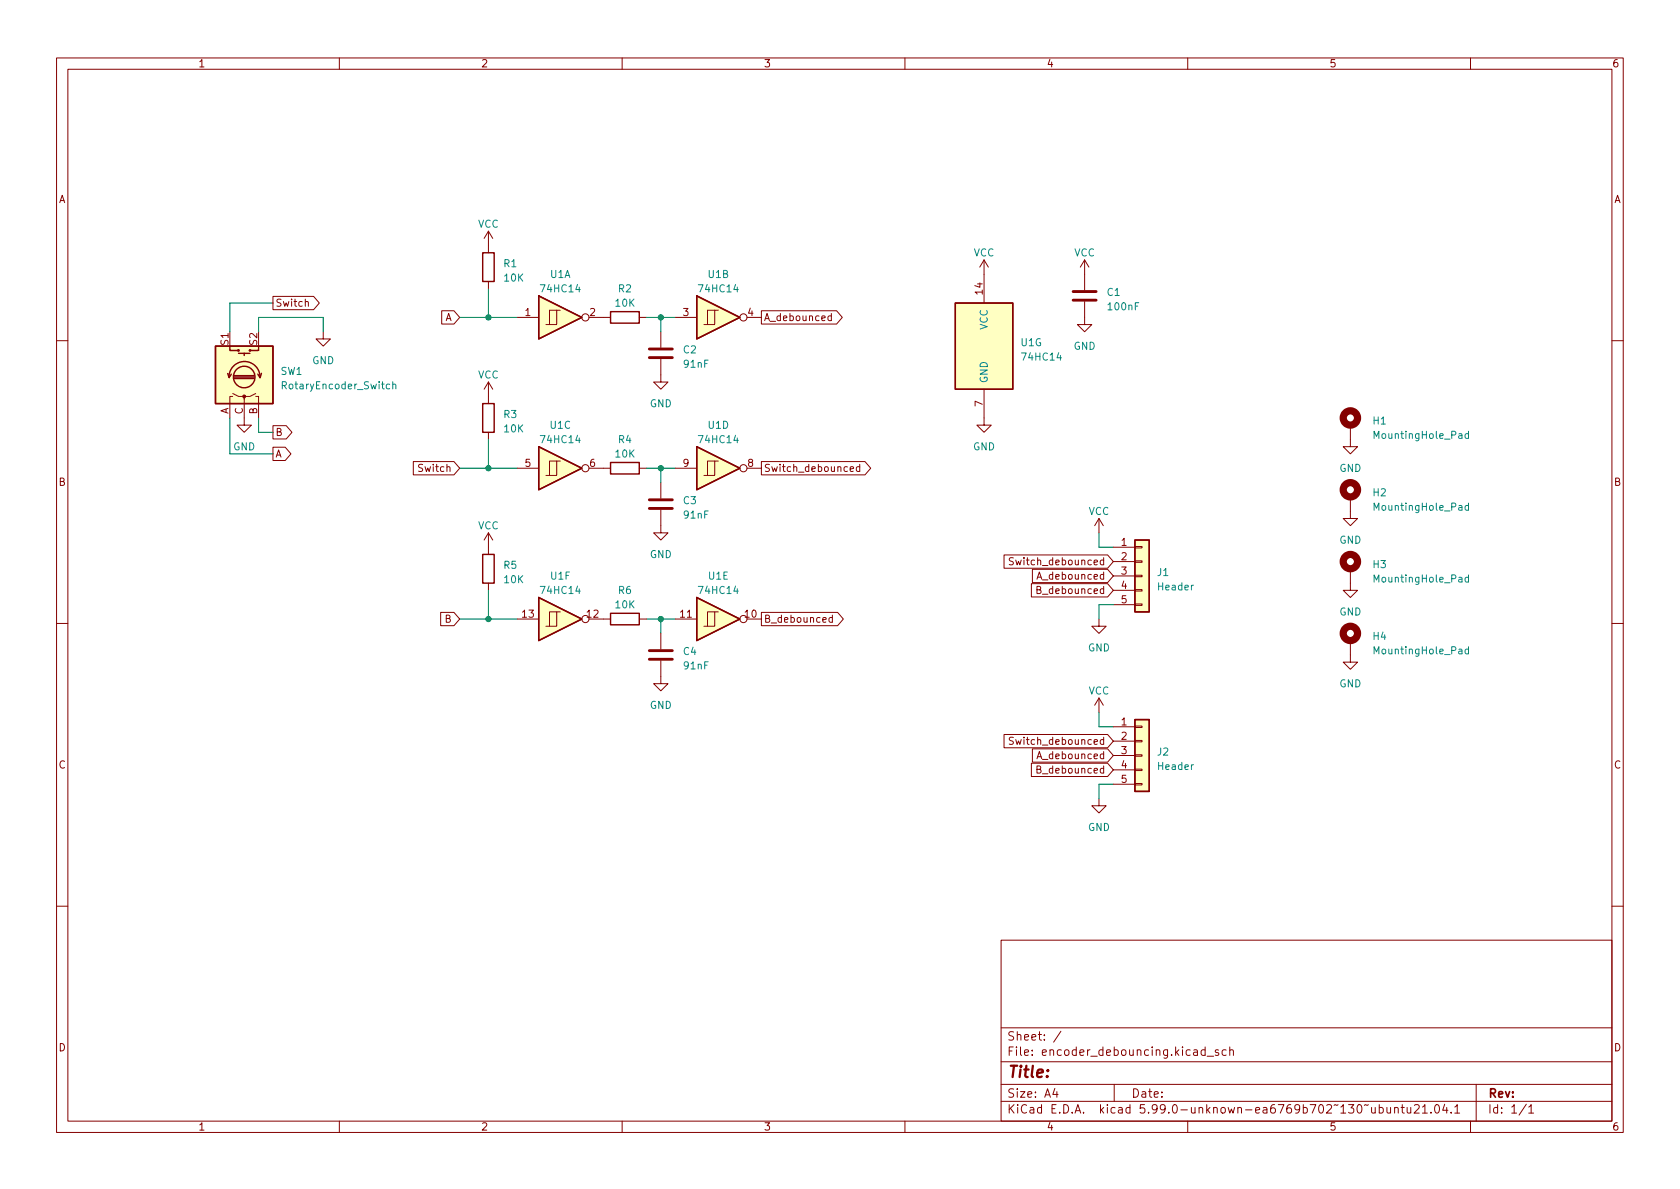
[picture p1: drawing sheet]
<svg xmlns="http://www.w3.org/2000/svg" width="297mm" height="210mm" viewBox="0 0 297 210" stroke-linecap="round" stroke-linejoin="round" font-family="sans-serif">
<g fill="none" stroke="#840000" stroke-width=".18">
<path d="M10 10.2h277v190.1h-277zM12 12.2h273v186.1h-273zM60 10.2v2M110 10.2v2M160 10.2v2M210 10.2v2M260 10.2v2M48.3 52.4h7.1l1.1 1.2-1.1 1.2h-7.1zM54 53.4l.2-.1 .3 .1v.8M57.1 58.7v1.2h1.3l-1.3 1.3-1.2-1.3h1.2M78.1 55h2.2l1 1.1-1 1.2h-2.2zM86.4 40.9v3.8"/>
<path d="M86.4 49.8v1.2M86.4 40.9l-.8 1.3M86.4 40.9l.7 1.3M91.4 56.1h3.8M98.4 54.9h-1.2v2.5M99.1 54.9h-.7v2.5h-1.9M104.1 56.1h3.8M113 56.1h1.3M116.8 58.7v2.8M119.4 56.1h3.8M126.4 54.9h-1.3v2.5M127 54.9h-.6v2.5h-1.9"/>
<path d="M132.1 56.1h2.5M134.6 55h13.3l1 1.1-1 1.2h-13.3zM147 55.9h-.4l-.2 .2 .1 .5h.5M147 55.4v1.3M174 46v7.6M174 46l-.8 1.2M174 46l.8 1.2M191.8 53.3v4.1h1.2l-1.2 1.3-1.3-1.3h1.3M191.8 46v5.3M191.8 46l-.8 1.2M191.8 46l.7 1.2M10 60.2h2"/>
<path d="M41.1 70.1h-.5v3.8M41.1 69.6l1.1 .5h1v.5M45.2 70.1h.5v3.8M45.2 69.6l-1 .5h-1v5.1h1.2l-1.2 1.2-1.3-1.2h1.3M48.3 79.1h2.1l1 1.2-1 1.1h-2.1zM48.3 75.3h2.3l1 1.1-1 1.2h-2.3zM86.4 67.6v3.8M86.4 76.4v1.3M86.4 67.6l-.8 1.2M86.4 67.6l.7 1.2M116.8 63.5v4.1h1.3l-1.3 1.2-1.2-1.2h1.2M174 68.8v6.4h1.3l-1.3 1.2-1.3-1.2h1.3"/>
<path d="M238.8 75.2v3.8h-1.3l1.3 1.3 1.2-1.3h-1.2M285 60.2h2M73.1 81.6h7.2l1 1.2-1 1.2h-7.2zM86.4 94.2v3.8M86.4 94.2l-.8 1.3M86.4 94.2l.7 1.3M91.4 82.8h3.8M98.4 81.5h-1.2v2.6M99.1 81.5h-.7v2.6h-1.9M104.1 82.8h3.8M113 82.8h1.3M116.8 90.2v4h1.3l-1.3 1.3-1.2-1.3h1.2"/>
<path d="M116.8 85.3v2.8M119.4 82.8h3.8M126.4 81.5h-1.3v2.6M127 81.5h-.6v2.6h-1.9M132.1 82.8h2.5M134.6 81.6h18.3l1.1 1.2-1.1 1.2h-18.3zM150.3 82.9l.6-.1v-.2l-.4-.1-.2 .2 .1 .6h.5M152 82.6l-.4-.1-.2 .3 .1 .5h.5M152 82.1v1.3M177.5 98.1h18.3l1 1.2-1 1.2h-18.3zM179.2 98.7l-.5-.1-.2 .1v.4l.6 .2 .1 .3-.3 .3-.5-.1M194.3 91.7v2.5"/>
<path d="M194.3 91.7l.8 1.3M194.3 91.7l-.8 1.3M195.1 99.1l-.3-.1-.3 .3 .2 .5h.4M195.1 98.6v1.3M196.8 96.8h3.9M196.8 99.3h3.9M200.7 99.2h1.2v.2h-1.2zM200.7 96.6h1.2v.3h-1.2zM238.8 87.9v3.8h-1.3l1.3 1.3 1.2-1.3h-1.2M10 110.2h2M77.9 108.3h2.4l1 1.2-1 1.1h-2.4zM86.4 103.1v1.3"/>
<path d="M91.4 109.5h3.8M98.4 108.2h-1.2v2.5M99.1 108.2h-.7v2.5h-1.9M104.1 109.5h3.8M113 109.5h1.3M116.8 116.8v4.1h1.3l-1.3 1.3-1.2-1.3h1.2M116.8 112v2.8M119.4 109.5h3.8M126.4 108.2h-1.3v2.5M127 108.2h-.6v2.5h-1.9M132.1 109.5h2.5M134.6 108.3h13.5l1 1.2-1 1.1h-13.5z"/>
<path d="M147.2 109.3l-.4-.1-.2 .2 .1 .6h.5M147.2 108.8v1.2M182.4 103.2h13.4l1 1.2-1 1.2h-13.4zM182.5 100.7h13.3l1 1.1-1 1.2h-13.3zM194.3 109.5v1.2h-1.3l1.3 1.3 1.3-1.3h-1.3M196.8 101.8h3.9M196.8 104.4h3.9M196.8 106.9h3.9M200.7 106.8h1.2v.3h-1.2zM200.7 104.3h1.2v.2h-1.2zM200.7 101.7h1.2v.3h-1.2zM238.8 100.6v3.8h-1.3l1.3 1.3 1.2-1.3h-1.2"/>
<path d="M238.8 113.3v3.8h-1.3l1.3 1.3 1.2-1.3h-1.2M285 110.2h2M177.5 129.9h18.3l1 1.2-1 1.1h-18.3zM179.2 130.4h-.5l-.2 .1v.3l.6 .3 .1 .3-.3 .2h-.5M182.4 135h13.4l1 1.1-1 1.2h-13.4zM182.5 132.4h13.3l1 1.2-1 1.2h-13.3zM194.3 123.4l.8 1.3M194.3 123.4v2.6M194.3 123.4l-.8 1.3M195.1 130.8h-.3l-.3 .2 .2 .6h.4M195.1 130.4v1.2M196.8 128.5h3.9"/>
<path d="M196.8 131.1h3.9M196.8 133.6h3.9M196.8 136.1h3.9M196.8 138.7h3.9M200.7 138.6h1.2v.2h-1.2zM200.7 136h1.2v.3h-1.2zM200.7 133.5h1.2v.2h-1.2zM200.7 130.9h1.2v.3h-1.2zM200.7 128.4h1.2v.2h-1.2zM194.3 141.2v1.3h-1.3l1.3 1.3 1.3-1.3h-1.3M10 160.2h2M177 166.3h108v32h-108z"/>
<path d="M285 160.2h2M60 198.3v2M110 198.3v2M160 198.3v2M177 194.8h108M177 191.8h108M177 187.8h108M177 181.8h108M186.5 192.5l-.4 1h1M186.9 193v1M187.6 182.4l-1.3 1.9M197 191.8v3"/>
<path d="M210 198.3v2M213.1 185.7l-.5-.1-.2 .3v.4l.1 .3h.6M213.1 185.1v1.5M213.4 186.8h1.2M215.4 185.7l-.3-.1-.2 .2v.3l.5 .1v.4h-.5M216.8 185.7l-.4-.1-.3 .3v.4l.1 .3h.6M217.4 185.8l.2-.2 .4 .1 .1 .9M217.4 185.1v1.5M243.9 195.9l.4-.1 .3 .3v.4l-.2 .3h-.5M243.9 195.3v1.5M245.2 195.8l.1 1h.3l.3-.1M245.9 195.8v1"/>
<path d="M246.6 196l.2-.2 .3 .1 .1 .9M246.6 195.8v1M247.7 195.8h.6M247.9 195.3v1.3l.4 .2M248.8 195.8l.1 1h.3l.2-.1M249.4 195.8v1M250.1 195.5l.5-.2 .3 .2v.3l-.9 1h.9M251.5 195.8l.4-.5v1.5M251.5 196.8h.9M253 196.7v.1M253.8 195.5l.2-.2a.8 .8 0 0 1 .5 .8 .8 .8 0 0 1-.5 .7l-.2-.1-.2-.4zM255.4 195.3l-.3 1h.9"/>
<path d="M255.8 195.8v1M256.6 196.7v.1M257.2 195.8l.4-.5v1.5M257.2 196.8h.9M260 198.3v2M261 191.8v6.5M269.9 195.3l-1.3 1.9M270.3 195.8l.4-.5v1.5M270.3 196.8h.9"/>
<circle cx="103.5" cy="56.1" r=".63"/>
<circle cx="131.4" cy="56.1" r=".63"/>
<circle cx="103.5" cy="82.8" r=".63"/>
<circle cx="131.4" cy="82.8" r=".63"/>
<circle cx="103.5" cy="109.5" r=".63"/>
<circle cx="131.4" cy="109.5" r=".63"/>
</g>
<g fill="#ffffc2" stroke="#ffffc2" stroke-width=".18">
<path d="M95.2 79l7.7 3.8-7.7 3.8z"/>
<path d="M200.7 95.5h2.5v12.7h-2.5z"/>
<path d="M200.7 127.2h2.5v12.7h-2.5z"/>
<path d="M38.1 61.2h10.2v10.2h-10.2z"/>
<path d="M123.2 79l7.6 3.8-7.6 3.8z"/>
<path d="M95.2 105.7l7.7 3.8-7.7 3.8z"/>
<path d="M123.2 105.7l7.6 3.8-7.6 3.8z"/>
<path d="M95.2 52.3l7.7 3.8-7.7 3.8z"/>
<path d="M123.2 52.3l7.6 3.8-7.6 3.8z"/>
<path d="M168.9 53.6h10.2v15.2h-10.2z"/>
</g>
<g fill="none" stroke="#840000" stroke-width=".25">
<path d="M85.3 44.7h2.1v5.1h-2.1zM95.2 52.3l7.7 3.8-7.7 3.8zM107.9 55.1h5.1v2h-5.1zM123.2 52.3l7.6 3.8-7.6 3.8zM168.9 53.6h10.2v15.2h-10.2zM38.1 61.2h10.2v10.2h-10.2zM40.3 66l.2 .8 .4-.6M40.5 66.7a2.74 2.74 0 0 1 2.7-2.8 2.74 2.74 0 0 1 2.8 2.8M40.6 61.2v.8h1.6M41.4 66.9h3.6M41.4 66.7h3.6M41.4 66.4h3.6"/>
<path d="M42.2 62.5h2M43.2 62.5v.4M45.7 61.2v.8h-1.5M46.2 66l-.2 .8-.4-.6M85.3 71.4h2.1v5h-2.1zM95.2 79l7.7 3.8-7.7 3.8zM123.2 79l7.6 3.8-7.6 3.8zM85.3 98h2.1v5.1h-2.1zM107.9 81.8h5.1v2h-5.1zM200.7 95.5h2.5v12.7h-2.5zM95.2 105.7l7.7 3.8-7.7 3.8zM107.9 108.5h5.1v2h-5.1z"/>
<path d="M123.2 105.7l7.6 3.8-7.6 3.8zM200.7 127.2h2.5v12.7h-2.5z"/>
<circle cx="42.2" cy="62" r=".13"/>
<circle cx="43.2" cy="66.7" r="1.9"/>
<circle cx="44.2" cy="62" r=".13"/>
</g>
<circle cx="43.2" cy="70.1" r=".25" fill="#840000" stroke="#840000" stroke-width=".18"/>
<path d="M68.9 68l-.4-.1-.2 .3 .1 .5h.5M69.4 68l.2-.1 .3 .1 .1 .8M69.4 67.5v1.3M259.6 76.7h-.3l-.3 .2 .2 .6h.4M259.6 76.3v1.2M259.6 89.4h-.3l-.3 .2 .2 .6h.4M259.6 89v1.2M259.6 102.1h-.3l-.3 .2 .2 .6h.4M259.6 114.8h-.3l-.3 .2 .2 .6h.4M259.6 101.7v1.2M259.6 114.4v1.2" fill="none" stroke="#008484" stroke-width=".18"/>
<path d="M189.7 53.1h4.1M189.7 51.6h4.1M114.8 63.2h4.1M114.8 61.7h4.1M114.8 89.9h4.1M114.8 88.4h4.1M114.8 116.6h4.1M114.8 115.1h4.1" fill="none" stroke="#840000" stroke-width=".51"/>
<g fill="none" stroke="#840000" stroke-width="1.3">
<circle cx="238.8" cy="73.9" r="1.27"/>
<circle cx="238.8" cy="86.6" r="1.27"/>
<circle cx="238.8" cy="99.3" r="1.27"/>
<circle cx="238.8" cy="112" r="1.27"/>
</g>
<g fill="none" stroke="#008400" stroke-width=".18">
<path d="M45.7 58.7v-2.6h11.4v2.6M48.3 53.6h-7.7v5.1M81.3 56.1h10.1M86.4 51v5.1M114.3 56.1h5.1M116.8 56.1v2.6M40.6 73.9v6.4h7.7M45.7 73.9v2.5h2.6M86.4 77.7v5.1M81.3 82.8h10.1M114.3 82.8h5.1M116.8 82.8v2.5"/>
<path d="M194.3 94.2v2.6h2.5M81.3 109.5h10.1M86.4 104.4v5.1M114.3 109.5h5.1M116.8 109.5v2.5M196.8 106.9h-2.5v2.6M194.3 126v2.5h2.5M196.8 138.7h-2.5v2.5"/>
</g>
<g fill="#008400" stroke="#008400" stroke-width=".18">
<circle cx="116.8" cy="82.8" r=".46"/>
<circle cx="86.4" cy="56.1" r=".46"/>
<circle cx="86.4" cy="82.8" r=".46"/>
<circle cx="86.4" cy="109.5" r=".46"/>
<circle cx="116.8" cy="56.1" r=".46"/>
<circle cx="116.8" cy="109.5" r=".46"/>
</g>
<text font-size="2.8" fill="#840000" x="178" y="190.6">Title:</text>
<g font-size="2.1" fill="#840000">
<text x="178" y="184">Sheet: /</text>
<text x="178" y="186.7">File: encoder_debouncing.kicad_sch</text>
<text x="178" y="196.9">KiCad E.D.A. kicad 5.99.0-unknown-ea6769b702~130~ubuntu21.04.1</text>
<text x="178" y="194.1">Size: A4</text>
<text x="200" y="194.1">Date:</text>
<text x="263" y="194.1">Rev:</text>
<text x="263" y="196.9">Id: 1/1</text>
</g>
<g font-size="1.8" fill="#840000">
<text x="35" y="11.9">1</text>
<text x="85" y="11.9">2</text>
<text x="135" y="11.9">3</text>
<text x="185" y="11.9">4</text>
<text x="235" y="11.9">5</text>
<text x="285" y="11.9">6</text>
<text x="10.3" y="35.9">A</text>
<text x="285.3" y="35.9">A</text>
<text x="173.7" y="52" transform="rotate(-90 173.7 52)">14</text>
<text x="48.6" y="54.2">Switch</text>
<text x="78.7" y="56.8">A</text>
<text x="92.9" y="55.9">1</text>
<text x="104.3" y="55.9">2</text>
<text x="120.8" y="55.9">3</text>
<text x="132.2" y="55.9">4</text>
<text x="135" y="56.8">A_debounced</text>
<text x="40.4" y="61" transform="rotate(-90 40.4 61)">S1</text>
<text x="45.5" y="61" transform="rotate(-90 45.5 61)">S2</text>
<text x="173.7" y="71.9" transform="rotate(-90 173.7 71.9)">7</text>
<text x="40.4" y="73.3" transform="rotate(-90 40.4 73.3)">A</text>
<text x="42.9" y="73.3" transform="rotate(-90 42.9 73.3)">C</text>
<text x="45.5" y="73.3" transform="rotate(-90 45.5 73.3)">B</text>
<text x="48.6" y="77.1">B</text>
<text x="48.6" y="80.9">A</text>
<text x="74.2" y="83.4">Switch</text>
<text x="92.9" y="82.5">5</text>
<text x="104.3" y="82.5">6</text>
<text x="120.8" y="82.5">9</text>
<text x="132.2" y="82.5">8</text>
<text x="135" y="83.4">Switch_debounced</text>
<text x="10.3" y="85.9">B</text>
<text x="285.3" y="85.9">B</text>
<text x="179.4" y="99.9">Switch_debounced</text>
<text x="198.3" y="96.5">1</text>
<text x="198.3" y="99.1">2</text>
<text x="198.3" y="101.6">3</text>
<text x="183.8" y="102.5">A_debounced</text>
<text x="183.8" y="105">B_debounced</text>
<text x="198.3" y="104.1">4</text>
<text x="198.3" y="106.7">5</text>
<text x="78.7" y="110.1">B</text>
<text x="92.4" y="109.2">13</text>
<text x="103.8" y="109.2">12</text>
<text x="120.3" y="109.2">11</text>
<text x="131.7" y="109.2">10</text>
<text x="135" y="110.1">B_debounced</text>
<text x="179.4" y="131.7">Switch_debounced</text>
<text x="198.3" y="128.3">1</text>
<text x="198.3" y="130.8">2</text>
<text x="10.3" y="135.9">C</text>
<text x="183.8" y="136.8">B_debounced</text>
<text x="183.8" y="134.2">A_debounced</text>
<text x="198.3" y="133.3">3</text>
<text x="198.3" y="135.9">4</text>
<text x="285.3" y="135.9">C</text>
<text x="198.3" y="138.4">5</text>
<text x="10.3" y="185.9">D</text>
<text x="285.3" y="185.9">D</text>
<text x="35" y="199.9">1</text>
<text x="85" y="199.9">2</text>
<text x="135" y="199.9">3</text>
<text x="185" y="199.9">4</text>
<text x="235" y="199.9">5</text>
<text x="285" y="199.9">6</text>
</g>
<g font-size="1.8" fill="#008484">
<text x="84.5" y="40.3">VCC</text>
<text x="89.1" y="47.2">R1</text>
<text x="172.1" y="45.3">VCC</text>
<text x="189.9" y="45.3">VCC</text>
<text x="89.2" y="49.8">10K</text>
<text x="95.8" y="51.7">74HC14</text>
<text x="97.3" y="49.1">U1A</text>
<text x="109.4" y="51.7">R2</text>
<text x="123.8" y="51.7">74HC14</text>
<text x="125.2" y="49.1">U1B</text>
<text x="195.8" y="52.3">C1</text>
<text x="108.9" y="54.2">10K</text>
<text x="174.6" y="58.3" transform="rotate(-90 174.6 58.3)">VCC</text>
<text x="196" y="54.9">100nF</text>
<text x="55.2" y="64.4">GND</text>
<text x="120.8" y="62.5">C2</text>
<text x="121" y="65">91nF</text>
<text x="180.5" y="61.2">U1G</text>
<text x="180.9" y="63.7">74HC14</text>
<text x="189.8" y="61.8">GND</text>
<text x="49.6" y="66.3">SW1</text>
<text x="50.3" y="68.8">RotaryEncoder_Switch</text>
<text x="84.5" y="66.9">VCC</text>
<text x="174.6" y="67.8" transform="rotate(-90 174.6 67.8)">GND</text>
<text x="89.1" y="73.9">R3</text>
<text x="89.2" y="76.4">10K</text>
<text x="97.3" y="75.8">U1C</text>
<text x="114.9" y="72">GND</text>
<text x="125.2" y="75.8">U1D</text>
<text x="242.8" y="75.1">H1</text>
<text x="243.3" y="77.6">MountingHole_Pad</text>
<text x="41.2" y="79.6">GND</text>
<text x="95.8" y="78.4">74HC14</text>
<text x="108.9" y="80.9">10K</text>
<text x="109.4" y="78.4">R4</text>
<text x="123.8" y="78.4">74HC14</text>
<text x="172" y="79.6">GND</text>
<text x="236.8" y="83.4">GND</text>
<text x="120.8" y="89.1">C3</text>
<text x="242.8" y="87.8">H2</text>
<text x="84.5" y="93.6">VCC</text>
<text x="121" y="91.7">91nF</text>
<text x="192.4" y="91.1">VCC</text>
<text x="243.3" y="90.3">MountingHole_Pad</text>
<text x="89.1" y="100.6">R5</text>
<text x="114.9" y="98.7">GND</text>
<text x="204.7" y="101.8">J1</text>
<text x="236.8" y="96.1">GND</text>
<text x="242.8" y="100.5">H3</text>
<text x="89.2" y="103.1">10K</text>
<text x="95.8" y="105">74HC14</text>
<text x="97.4" y="102.5">U1F</text>
<text x="108.9" y="107.6">10K</text>
<text x="109.4" y="105">R6</text>
<text x="123.8" y="105">74HC14</text>
<text x="125.3" y="102.5">U1E</text>
<text x="204.8" y="104.4">Header</text>
<text x="243.3" y="103">MountingHole_Pad</text>
<text x="236.8" y="108.8">GND</text>
<text x="242.8" y="113.2">H4</text>
<text x="120.8" y="115.8">C4</text>
<text x="121" y="118.4">91nF</text>
<text x="192.3" y="115.2">GND</text>
<text x="243.3" y="115.7">MountingHole_Pad</text>
<text x="114.9" y="125.3">GND</text>
<text x="192.4" y="122.8">VCC</text>
<text x="236.8" y="121.5">GND</text>
<text x="204.7" y="133.6">J2</text>
<text x="204.8" y="136.1">Header</text>
<text x="192.3" y="146.9">GND</text>
</g>
</svg>
